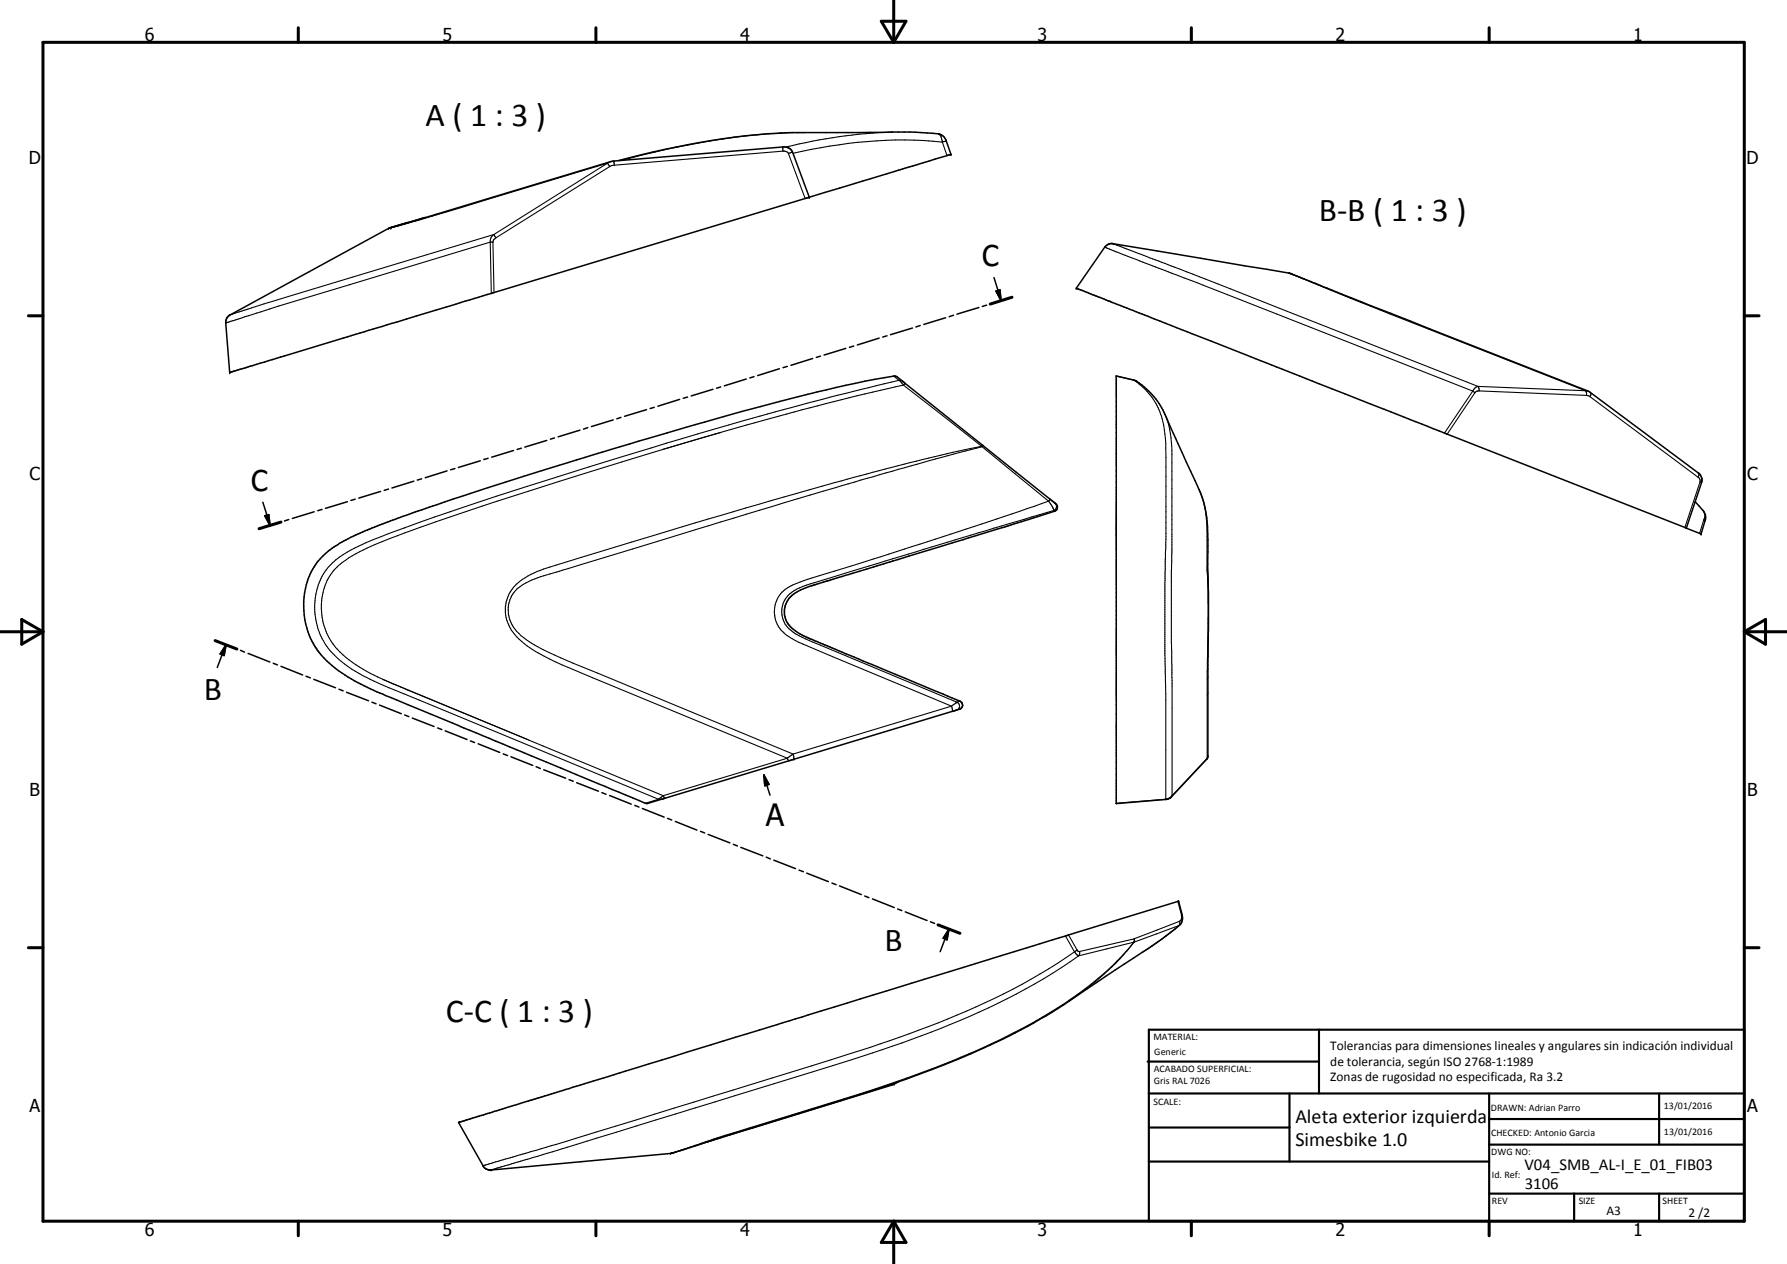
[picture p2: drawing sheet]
<svg xmlns="http://www.w3.org/2000/svg" width="420mm" height="297mm" viewBox="0 0 420 297" stroke-linecap="round" stroke-linejoin="round" font-family="sans-serif">
<g fill="none" stroke="#000" stroke-width=".35">
<path d="M145.5 37.7a181.4 181.4 0 0 1 40.8-6.5l21-.1a80.1 80.1 0 0 1 13.7 .4 2.48 2.48 0 0 1 1.5 1.6l1.1 3.2-33.3 10.1M91.9 53.5h.1M93.2 53.1h-.2M93.9 52.9l-.7 .2M94.6 52.7l-.6 .2M95.2 52.5l-3.3 1M95.2 52.5l-.7 .2M100.1 51.1l-4.9 1.4M190.3 46.4l-136.3 41.1-.9-11.6 .2-1.1 .6-.7 37.4-20.4 1.4-.5M190.3 46.4l-4-10.7a2.14 2.14 0 0 0-2.3-1.2l-40 3.4-48.8 14.6M206.7 79.5l-5.1 1.6M208.6 78.9l-1.1 .3"/>
<path d="M214.5 77.1l-5.1 1.6M216.4 76.5l-1.1 .3M222.3 74.7l-5.1 1.5M224.2 74.1l-1 .3M230.2 72.3l-5.2 1.5M232 71.7l-1 .3M233.7 65.2l1.7 5.5M234.2 68.4l.9-.3 .3 2.6zM237.9 69.8l-5.1 1.7M303.3 64.3h.1M144.2 98.7l-5.1 1.5M146 98.1l-1 .3"/>
<path d="M152 96.3l-5.2 1.5M153.8 95.7l-.9 .3M159.8 93.9l-5.1 1.6M161.7 93.3l-1.1 .3M167.6 91.5l-5.1 1.5M169.4 90.9l-.9 .3M175.5 89.1l-5.2 1.6M177.3 88.5l-1 .3M183.2 86.7l-5.1 1.6M185.1 86.1l-1 .3M191.1 84.2l-5.1 1.7M192.9 83.7l-1 .3"/>
<path d="M198.9 81.9l-5.2 1.5M200.7 81.3l-1 .3M262.5 88.3l4.1 1a18.5 18.5 0 0 1 8.3 10.4l6.1 13.2a27.3 27.3 0 0 1 3 13.9l.1 21.4-.2 29.9-8.8 9.5-.9 .3-11.7 .9zM61.8 118l1.7 5.5M75.7 119.7l-1 .3M81.7 117.9l-5.2 1.6M83.5 117.3l-1 .3M89.5 115.5l-5.1 1.6M91.3 114.9l-1 .3M97.3 113.1l-5.2 1.6M99.1 112.5l-1 .3M105.1 110.7l-5.1 1.6"/>
<path d="M107 110.1l-1.1 .3M112.9 108.3l-5.1 1.6M114.8 107.7l-1.1 .3M120.7 105.9l-5.1 1.5M122.6 105.3l-1 .3M128.6 103.5l-5.2 1.6M130.4 102.9l-1 .3M136.3 101.1l-5.1 1.6M138.2 100.5l-1 .3M398.6 117.9l2 2.3a2.29 2.29 0 0 1 .3 2.1l-.9 3.2-3.5-1.4M62.3 121.2l.9-.3 .3 2.6zM66.1 122.7l-5.2 1.5"/>
<path d="M67.9 122.1l-1 .3M73.9 120.3l-5.2 1.5M75.8 130.7a37 37 0 0 1 11.9-6.7l13.2-4.8a1299 1299 0 0 1 44.9-14.2l6.6-2a649.8 649.8 0 0 1 51-13.4l6.9-1.3 .7 .3 36.8 29.4a1.17 1.17 0 0 1 .7 1 1.17 1.17 0 0 1-.6 1.1l-56.8 17.5a14.7 14.7 0 0 0-4.6 2.1 5 5 0 0 0 0 8.2l1.5 1 2.4 1.2 35.4 14.7a1.02 1.02 0 0 1 .5 1 1.02 1.02 0 0 1-.7 .9l-73.5 22.1-56.2-23.2a121.2 121.2 0 0 1-12.5-5.6 27.7 27.7 0 0 1-8.1-6.4 18.1 18.1 0 0 1-.7-21.5zM396.4 124.1l-143.3-56.4 6.8-9.8a1.88 1.88 0 0 1 1.8-.6l41.9 7 18.8 7.6 51.2 20.1 25.7 19.1a2.07 2.07 0 0 1 .8 2.3l-3.6 10.7M396.4 124.1h.1M50.6 150.5l5.1 2M53.2 151.5l-.5 2.6-.9-.4zM53.2 151.5l-2.1 5.3M56.5 152.8l1 .4M58.3 153.5l5.1 2.1M64.3 155.9l.9 .4M66.1 156.6l5.1 2"/>
<path d="M72 158.9l1 .4M73.8 159.6l5.1 2M79.7 162l1 .3M81.5 162.7l5.1 2M87.4 165l1 .4M89.2 165.7l5.1 2M95.2 168l.9 .4M96.9 168.7l5.2 2M102.9 171.1l1 .3M104.7 171.7l5.1 2.1M110.6 174.1l1 .4M112.4 174.8l5.1 2"/>
<path d="M118.3 177.2l1 .3M120.1 177.8l5.2 2.1M224.9 166.9h.1M126.1 180.2l.9 .4M127.8 180.9l5.2 2M133.8 183.2l1 .4M135.6 183.9l5.1 2M141.5 186.3l1 .3M143.3 186.9l5.1 2.1M149.3 189.3l.9 .4M151 190l5.2 2M157 192.3l.9 .4"/>
<path d="M158.8 193l5.1 2.1M164.7 195.4l1 .3M166.5 196.1l5.1 2M172.4 198.4l1 .4M174.2 199.1l5.2 2M179.6 182.1l1.2 2.2-1 .4zM179.6 182.1l1.4 4.8M180.2 201.4l.9 .4M181.9 202.1l5.2 2M187.9 204.5l1 .4M189.7 205.2l5.1 2M195.6 207.5l1 .4"/>
<path d="M197.4 208.2l5.1 2M203.3 210.6l1 .3M205.1 211.2l5.2 2.1M211.1 213.6l.9 .4M212.8 214.3l5.2 2M218.8 216.6l.9 .4M220.5 217.3l5.2 2M223.1 218.3l-.4 2.6-.9-.4zM223.1 218.3l-2 5.3M211.2 254.2l-1.6 .8-51.6 16-42.5 4a1.86 1.86 0 0 1-1.9-1.1l-5.8-10.1 169.3-52 .8 3.2a2.44 2.44 0 0 1-.6 2.4 141.3 141.3 0 0 1-15.2 10.6 285.7 285.7 0 0 1-19.1 12.4 208.3 208.3 0 0 1-39.3 16.3l-34.2 10.6M158.3 270.9h.1M168.9 267.5l-2.7 .9"/>
</g>
<g fill="none" stroke="#000" stroke-width=".25">
<path d="M142.8 38.4l-26.7 16.7M142.8 38.4l.5 .8M142.8 38.4l-34.3 10.4-17.2 4.9M143.3 39.2l-26.7 16.7M143.6 38l-.8 .4M144.3 37.8h.1M144.3 37.8l.1 1M144.4 38.8l-1.1 .4M184 34.5h.1M184 34.5l.1 1M184.1 35.5l-39.7 3.3M184.1 35.5l.7 .1 .6 .5"/>
<path d="M185.4 36.1l3.9 10.6M186.3 35.7l-.9 .4M189 31.2a167.1 167.1 0 0 0-42.8 6.5M209.9 31l-1.6 .1a116.5 116.5 0 0 0-18.9 2.4l-4.6 1M220.6 31.5l.7 .6 .3 1.3M221.6 33.4l1.1 3.2M221.6 33.4a106.3 106.3 0 0 0-35.2 2.6M222.5 33.1l-.9 .3M91.3 53.7h.1M96.1 52.3l-3.5 1M115.3 56.9l.2 12.1M115.3 56.9h.6"/>
<path d="M115.3 56.9l-49.8 15-12.4 4M115.9 56.9l.3 11.8M116.1 55.1l-.6 .7-.2 1.1M116.1 55.1l.5 .8M116.1 55.1l-54.1 16.3-7.9 2.6M116.6 55.9l-.5 .4-.2 .6M259.7 58.1l21.7 8.3 64.9 25.5M261.7 57.3h.1M261.7 57.3l18.8 7.1 67 26.4M53.2 75.9h-.1M303.1 64.2h.1M303.1 64.2l23.7 9.6 46 18"/>
<path d="M210.1 88.4l1.3 1M211.4 89.4l.8 .1M211.4 89.4l1 1.1M211.4 89.4l-16.3 3.9-18.2 5a1440.4 1440.4 0 0 0-81.9 25.8 68.2 68.2 0 0 0-14.3 6.2 14.5 14.5 0 0 0-6.1 16.7 14.5 14.5 0 0 0 3.3 6.2 36.2 36.2 0 0 0 13.6 8.4l63.3 26.2M212.4 90.5l18.4 14.4M212.4 90.5a749.9 749.9 0 0 0-47.9 12.5 1203 1203 0 0 0-69.3 22.2 55.7 55.7 0 0 0-14.8 7 13.6 13.6 0 0 0-4.3 14.7l1.4 3.2a21 21 0 0 0 8.7 7.7l2.6 1.3 7.1 3.1 60 24.8M212.8 90.1h.1M212.8 90.1l-.4 .4M262.5 88.4l4.2 1M266.6 89.3l.1 .1M266.7 89.4l.6 .2M266.7 89.4a16.5 16.5 0 0 1 7.3 13.7l.1 23.7-.2 10.1v17.1l.2 9.1v24.7"/>
<path d="M273.9 97.4a23.5 23.5 0 0 1 1.6 8.4l-.1 45.2 .2 8.9v27.1M346.3 91.9l-6.7 9.9M346.3 91.9l.5 .4M346.8 92.3l-6.5 9.7M347.5 90.8l25.3 1M347.5 90.8l-.6 .3-.6 .8M347.5 90.8l.3 1.1M347.8 91.9l-.7 .1-.3 .3M347.8 91.9l25.2 1M372.8 91.8l.5 .1M372.8 91.8l.2 .5v.6M373 92.9l.8 .3"/>
<path d="M373.8 93.2l25.4 18.9M373.9 92.2l.1 .6-.2 .4M230.8 104.9l.1 .1M230.8 104.9a599.7 599.7 0 0 0-43.5 11.1l-23.9 6.9-35.6 10.8a14.1 14.1 0 0 0-7.8 5.4 8.7 8.7 0 0 0 2.1 11.1 38.6 38.6 0 0 0 11.5 6.6l51.5 21.4M230.9 105l15.6 12.8M230.9 105l-12.4 3.2-16.1 4.6-70.1 21.2a38.5 38.5 0 0 0-9.3 3.4l-1.2 .8a7.3 7.3 0 0 0 .7 11.2 36.3 36.3 0 0 0 9.4 5.2l54.6 22.6M231 104.6l-.2 .3M231.1 104.7h.1M231.1 104.7l-.2 .3M246.5 117.8l.9 1.2 .3 1M246.5 117.8l-30.2 10.1-23.7 7.4a29.3 29.3 0 0 0-8.1 3.3 6.8 6.8 0 0 0 1.7 11.5l1.7 .9 7.8 3.3 28 11.6M246.9 117.3l-.4 .5"/>
<path d="M246.9 117.3h.1M247.7 120l.2 .1M247.7 120l-54.5 16.4a19.5 19.5 0 0 0-7.5 3.2 5.7 5.7 0 0 0 1.4 9.4l4.1 1.9 33.8 14.1M248.1 118.2a1.03 1.03 0 0 1-.4 1.8M281.9 115.1a23 23 0 0 1 1.9 9.5v9.4l.3 8.2-.3 15.6v20.4M399.2 112.1l.5 .5v.7M399.3 111.1l.1 .6-.2 .4M399.7 113.3l.4 .1M399.7 113.3l-3.6 10.7M400.4 119.9a1.9 1.9 0 0 1 .2 2.3M400.6 122.2l.3 .1M400.6 122.2l-1 3.1"/>
<path d="M400.9 122.3h.1M185.1 178.2l-29.2 8.8M185.1 178.2l.4 .6M185.5 178.8h.1M186.5 177.2l-1.4 1M186.5 177.2l.1 1.2M186.6 178.4h.1M223.7 165.9l-37.2 11.3M223.7 165.9l.2 1.3M225 165h.1M225 165l-1.3 .9M225 165a.99 .99 0 0 1 .6 1 .99 .99 0 0 1-.7 .9"/>
<path d="M225.7 164.8l-.7 .2M283.8 178.2l-.1 .3M283.8 178.2l-8.2 8.8M284 177.6l-.2 .6M154.8 187.8l-3.1 1M154.8 187.8h.7M155.9 187l-1.1 .8M155.9 187l.4 .6M156.3 187.6h.1M274.1 187.8l-.1 .1M274.1 187.8l-11.6 1M275.6 187l-.6 .5-.9 .3"/>
<path d="M275.6 187l-.2 .3M250.5 220l2.1 3.7M251.2 219.7l2 3.5M276.9 211.8l.9 3.2M277.2 217.5l-10.6 3.9M277.2 217.5l-4.2 3.3-4.3 2.9M277.3 217.4l-.1 .1M277.4 216.5v.7l-.2 .3M277.4 216.5l-10.7 4.1M277.8 215a1.26 1.26 0 0 1-.4 1.5M277.9 215h-.1M252.6 223.7l1 .9"/>
<path d="M252.6 223.7a156.4 156.4 0 0 1-36.6 18.4 423.4 423.4 0 0 1-25.2 8.4l-57.7 17.7-19.5 5.7M253.2 223.2l-.6 .5M253.2 223.2l.2 .3 .4 .1M253.6 224.6a155.8 155.8 0 0 1-34.7 18l-6.9 2.5-11.5 3.9-69.5 21.3-15.5 4.7M253.8 223.6v.7l-.2 .3M266.6 221.4l-13 3.2M266.6 221.4h.1M266.6 221.4l-1.3 1.6a83.2 83.2 0 0 1-23.5 17.9 189.4 189.4 0 0 1-28.7 12.5l-11 3.7-31.6 9.7-12.8 4.3M266.6 220.6v.8M266.6 220.6l-12.8 3M266.6 221.4a63.4 63.4 0 0 1-15.2 13.8M266.7 220.6l-.1 .8"/>
<path d="M266.7 220.6h-.1M210.3 254.8h.1M210.3 254.7l-.7 .3M210.3 254.7v.1M210.3 254.7l-6.6 2.1M211.1 254.3l-.8 .4M113.6 273.9h.1M115.5 275h.1M157.7 271.1h.1"/>
</g>
<g fill="#000">
<circle cx="223.6" cy="36.3" r=".18"/>
<circle cx="91.9" cy="53.5" r=".18"/>
<circle cx="190.3" cy="46.4" r=".18"/>
<circle cx="253.1" cy="67.7" r=".18"/>
<circle cx="54" cy="87.5" r=".18"/>
<circle cx="400" cy="125.5" r=".18"/>
<circle cx="277.1" cy="211.8" r=".18"/>
</g>
<g fill="none" stroke="#000" stroke-width=".71">
<path d="M10.1 9.9h400v277.1h-400zM70.1 6.5v3.4M140.1 6.5v3.4M207.2 5h5.8l-2.9 4.9zM210.1 0v9.9M280.1 6.5v3.4M350.1 6.5v3.4M6.7 74.2h3.4M237.9 69.8l-5.1 1.7M410.1 74.2h3.5M66.1 122.7l-5.2 1.5M.1 148.5h10"/>
<path d="M5.1 145.6l5 2.9-5 2.9zM50.6 150.5l5.1 2M410.1 148.5h10M410.1 148.5l5-2.9v5.8zM220.5 217.3l5.2 2M6.7 222.7h3.4M410.1 222.7h3.5M70.1 287v3.4M140.1 287v3.4M210.1 287v10M210.1 287l2.9 5h-5.8zM280.1 287v3.4"/>
<path d="M350.1 287v3.4"/>
</g>
<g fill="none" stroke="#000" stroke-width=".51">
<path d="M269.8 249.5h40.3M270.1 242h140v45h-140zM270.1 257h140M303.2 257v16M310.1 242v15M350.1 257v30M390.1 257v12M270.1 265h33.1M270.1 273h80M350.1 269h60M350.1 263h60M350.1 280.5h60"/>
<path d="M370.1 280.5v6.5M390.1 280.5v6.5"/>
</g>
<path d="M169.6 101.6l-13.7 4M89.9 159.6l34.4 14.3" fill="none" stroke="#000" stroke-width=".24"/>
<path d="M234.2 68.4l.9-.3 .3 2.6zM62.3 121.2l.9-.3 .3 2.6zM53.2 151.5l-.5 2.6-.9-.4zM179.6 182.1l1.2 2.2-1 .4zM223.1 218.3l-.4 2.6-.9-.4z" fill="#000"/>
<g font-size="7.9">
<text x="100.1" y="29.7">A ( 1 : 3 )</text>
<text x="310.1" y="51.9">B-B ( 1 : 3 )</text>
<text x="230.8" y="62.5">C</text>
<text x="58.9" y="115.3">C</text>
<text x="48" y="164.4">B</text>
<text x="208" y="223.6">B</text>
<text x="104.8" y="240.2">C-C ( 1 : 3 )</text>
</g>
<text font-size="7.2" x="180" y="194.1">A</text>
<g font-size="4.7">
<text x="304.6" y="263.9">Aleta exterior izquierda</text>
<text x="304.6" y="269.3">Simesbike 1.0</text>
</g>
<g font-size="4.2">
<text x="34" y="9.6">6</text>
<text x="104" y="9.6">5</text>
<text x="174" y="9.6">4</text>
<text x="244" y="9.6">3</text>
<text x="314" y="9.6">2</text>
<text x="384" y="9.6">1</text>
<text x="6.8" y="38.7">D</text>
<text x="410.6" y="38.7">D</text>
<text x="7" y="112.9">C</text>
<text x="410.8" y="112.9">C</text>
<text x="7" y="187.1">B</text>
<text x="410.8" y="187.1">B</text>
<text x="7" y="261.4">A</text>
<text x="410.8" y="261.4">A</text>
<text x="34" y="290.4">6</text>
<text x="104" y="290.4">5</text>
<text x="174" y="290.4">4</text>
<text x="244" y="290.4">3</text>
<text x="314" y="290.4">2</text>
<text x="384" y="290.4">1</text>
</g>
<g font-size="3.9">
<text x="358.5" y="275">V04_SMB_AL-I_E_01_FIB03</text>
<text x="358.5" y="279.4">3106</text>
</g>
<g font-size="3.1">
<text x="312.7" y="246.8">Tolerancias para dimensiones lineales y angulares sin indicación individual</text>
<text x="312.7" y="250.4">de tolerancia, según ISO 2768-1:1989</text>
<text x="312.7" y="254">Zonas de rugosidad no especificada, Ra 3.2</text>
<text x="377.7" y="285.6">A3</text>
<text x="397" y="285.9">2 /2</text>
</g>
<g font-size="2.4">
<text x="271.2" y="244.4">MATERIAL:</text>
<text x="271.3" y="252">ACABADO SUPERFICIAL:</text>
<text x="271.4" y="247.9">Generic</text>
<text x="271.3" y="254.6">Gris RAL 7026</text>
<text x="271.2" y="259.7">SCALE:</text>
<text x="350.6" y="261">DRAWN: Adrian Parro</text>
<text x="391.2" y="260.6">13/01/2016</text>
<text x="350.6" y="267">CHECKED: Antonio Garcia</text>
<text x="391.2" y="266.7">13/01/2016</text>
<text x="350.6" y="271.4">DWG NO:</text>
<text x="350.8" y="276.9">Id. Ref:</text>
<text x="350.8" y="282.8">REV</text>
<text x="371.2" y="282.9">SIZE</text>
<text x="390.9" y="282.9">SHEET</text>
</g>
</svg>
